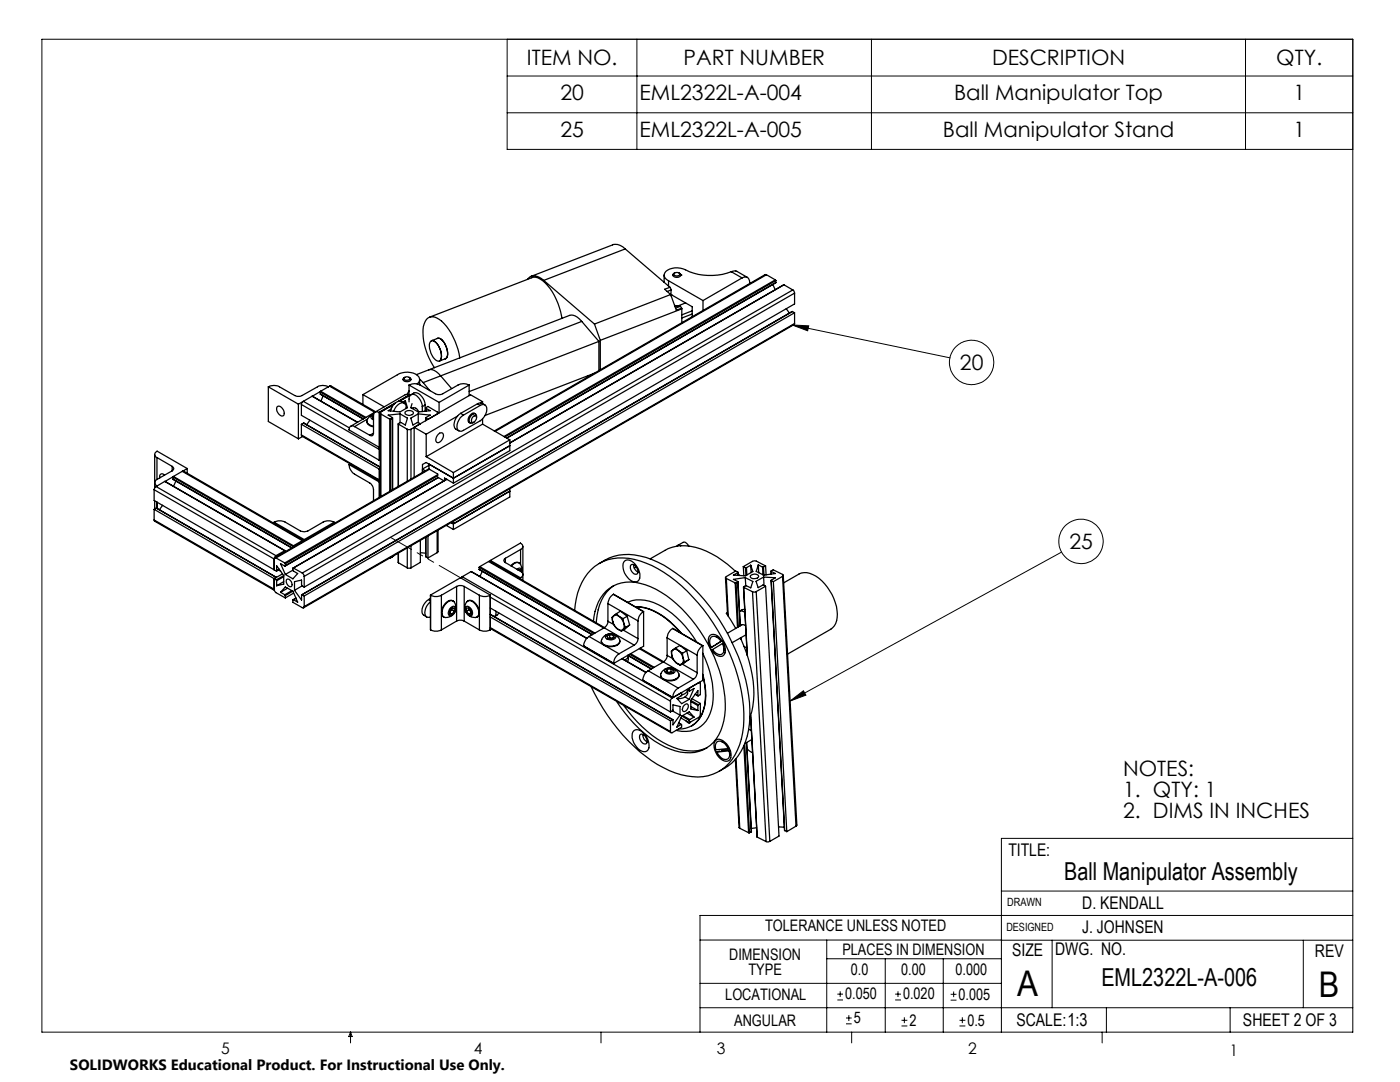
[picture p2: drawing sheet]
<svg xmlns="http://www.w3.org/2000/svg" width="279mm" height="216mm" viewBox="0 0 279 216" stroke-linecap="round" stroke-linejoin="round" font-family="sans-serif">
<g fill="none" stroke="#000" stroke-width=".2">
<path d="M8.4 7.8h261.6v198.2h-261.6zM101.2 7.8v22h168.8M101.2 15.2h168.8M127.1 7.8v22M173.9 7.8v22M248.6 7.8v22M101.2 22.5h168.8M158.1 64.8l3.3 .2-.2 1zM158.1 64.8l31.5 6.6M211.8 110.2l-54.1 29.7M157.7 139.9l2.6-2.1 .5 .9zM199.8 177.8h70.2"/>
<path d="M270 167.3h-70.2v38.7M139.7 187.6h60.2M139.7 196.2h60.1M165 187.6v18.4M165 191.3h34.8M167.1 199.5h1.1M167.1 198.4h1.1M167.7 197.8v1.1M176.7 191.3v14.7M178.6 199.5h1.2M178.6 198.4h1.2M179.2 197.8v1.1"/>
<path d="M188.2 191.3v14.7M189.7 199.6h1.2M189.7 198.4h1.2M190.3 197.8v1.2M199.8 187.6h70.2M210 187.6v13.5M260.1 187.6v13.5M270 182.7h-130.3v23.3M70 206v2.1M70 206l.3 .8h-.7zM119.9 206v2.1M139.7 201.1h130.3"/>
<path d="M168.8 204.3h1.2M168.8 203.1h1.2M169.4 202.6v1.1M170 206v2.1M179.9 204.7h1.2M179.9 203.6h1.2M180.5 203v1.2M191.5 204.7h1.2M191.5 203.6h1.2M192.1 203v1.2M220 206v2.1M220.8 201.1v4.9"/>
<path d="M245.5 201.1v4.9"/>
<circle cx="193.9" cy="72.3" r="4.4"/>
<circle cx="215.7" cy="108" r="4.4"/>
</g>
<path d="M158.1 64.8l3.3 .2-.2 1zM157.7 139.9l2.6-2.1 .5 .9z" fill="#000"/>
<g fill="none" stroke="#000" stroke-width=".25">
<path d="M105.3 55.7a1.75 1.75 0 0 1 2.7-.1l.5 .4M108.5 56l10.1 8.7M124.8 49.7a2.34 2.34 0 0 0-2.5-.8l-16.3 6.2M124.8 49.7l-16.3 6.3M124.8 49.7l8.9 7.6M132.5 54.9v1.4M133.4 56l6.9 4M133.4 56v1.1M133.7 57.3l.2 .6M133.7 57.3l-1.1 .4 1.2 1.1M133.8 58.8l-15.2 5.9M133.8 58.8l1.2 3.1 1-.4"/>
<path d="M133.9 57.9v1.1M133.9 58.8l4.2 2.4v2M133.9 57.9l-.8 .3M134.2 58.9l-.3 .1M134.3 54.9h.1M134.5 54.6a.63 .63 0 0 1 .7-.3 .63 .63 0 0 1 .4 .6 .63 .63 0 0 1-.6 .2 .63 .63 0 0 1-.5-.5zM134.7 54.5a.41 .41 0 0 0-.4 .6l.8 .3a.76 .76 0 0 0 .8-.5M135.5 54.5l.4 .4M135.9 54.9h.1M140.3 60v1.9M145.9 54.2a11.9 11.9 0 0 1-9.6-.5 3.3 3.3 0 0 0-3.7 .8 1.1 1.1 0 0 0 .8 1.5M145.9 54.2l.8-.2 .3 .1 2.2 1.3"/>
<path d="M145.9 54.2l2.2 1.3M148.1 55.5a.98 .98 0 0 1 1.2-.1 .98 .98 0 0 1 .3 1.2M148.1 55.5l-7.8 4.5M153 54.8h-.3l-54.1 31.2M153 54.8l-54.2 31.3M153 54.8l1.7 1M154.2 56.8l.5 1M154.7 55.8l.1 .2M154.7 55.8l-54.1 31.3M154.8 56.4l-53.7 31M154.8 56v.4M154.8 56l-54 31.2"/>
<path d="M156.4 56.8h.1M156.5 56.8l-54.8 31.6M156.5 56.8l1.7 1.1M158.2 57.9l.4 .6M158.2 57.9l-97.9 56.4M158.6 58.5l-97.9 56.5M158.6 58.5v2.1l-97.9 56.6M53.6 77.2a2.5 2.5 0 0 1 2.2 0l3 1.7a1.64 1.64 0 0 0 1.5 0l3.1-1.7a2.26 2.26 0 0 1 2.1 0M53.6 77.2l5.9 3.4M53.6 77.2v6.9l5.9 3.5M62.3 79.1h.1M62.3 79.1l-1.8 1"/>
<path d="M62.3 79.1l9 5.2M62.3 79.1l9.1 5.1M63.9 78.6l8.6 5M63.9 78.2v.4M63.9 78.2l8.9 5.2M64 78.1l-1.7 1M64 78.1l-.1 .1M64 78.1l9 5.2M64.5 79l-.5 1M65.8 77h.2l9 5.2M65.8 77l-1.8 1.1M65.8 77l9 5.3"/>
<path d="M72.4 78.7v2M72.4 78.7l4.3 2.5M80.4 75.7h.1M80.6 75.4h.1M80.6 75.4l.6-.2 .6 .2a.57 .57 0 0 1-.6 .5 .57 .57 0 0 1-.6-.5zM80.8 75.3l-.2 .1M80.9 80l.4 1.4-1.5 .8-2.3-.2 .5-.4M80.9 80l-.5 .3M80.9 80v.7M81.6 78.8l-.4-.1-.3 .1-10.9 6.3M81.6 78.8l-2 1.2M81.6 78.8l-2.1 1.3"/>
<path d="M81.6 75.3a.43 .43 0 0 1 .4 .5 1.02 1.02 0 0 1-1.6-.1l.2-.3M81.6 76.8a2.5 2.5 0 0 1 2.3 0l3 1.8a1.64 1.64 0 0 0 1.5 0l3-1.8a2.33 2.33 0 0 1 2.2 0M81.6 78l-.4 .7M81.6 76.8v2.3M81.6 76.8l6 3.5M81.7 79.1h-.3l-1.6 .9M82 78.8a1.33 1.33 0 0 1 2.2 .3 2.66 2.66 0 0 1 .6 1.7M82 75.7h.1M83.1 74.8l2.4-1a2.37 2.37 0 0 1 2.4 1.2M83.3 76.6a1.09 1.09 0 0 0 .4-1.1 1.09 1.09 0 0 0-.8-.9l-.5-.2a4 4 0 0 0-3.1 .4l-6.9 3.9M83.7 75.7l.8 .6M83.7 75.7v1.1"/>
<path d="M84.5 76.3l1.3 1.7M85.7 63.3l20.4-7.9a2.5 2.5 0 0 1 2.7 1 13.3 13.3 0 0 1 3.3 7.1M85.9 68.1a.76 .76 0 0 1 1.3 .4 3.5 3.5 0 0 1 .7 3.3 .67 .67 0 0 1-.6 .3 .67 .67 0 0 1-.6-.5 4 4 0 0 1-.9-3.2zM87.2 67.5h.4l.5 .2M87.9 75l-3.4 1.3M87.9 75l2.2 2.5M88.1 67.7a3.8 3.8 0 0 1 1.1 3.6l-.4 .3M88.1 67.8a3.9 3.9 0 0 1 1.1 3.5l-.3 .3-1.1 .4a2.98 2.98 0 0 0-.6-3.5l-.3-.3M88.1 67.8l-.5-.3-1.5 .5 .3-.1 .5 .3M91.8 71.4a12.4 12.4 0 0 0-4.2-7.7 1.73 1.73 0 0 0-1.7-.5 1.73 1.73 0 0 0-1.2 1.4 11.1 11.1 0 0 0 1.7 8.4l.3 .4M93.6 76.8v2.2M93.6 76.8l-6 3.5"/>
<path d="M116.1 64.1a2.39 2.39 0 0 0-2.4-1.2l-28 10.9M116.1 64.1l3.4 4M116.1 64.1l-28.2 10.9M117.3 75l.2 .1M118.6 74.5l-21.8 8.4M118.6 64.7l1.2 3.2M119.5 68.1l-25.9 10M119.5 68.1v5.8M119.8 67.9v5.9M134.6 60.9l.4 .2M135 61.1h.7M135 61.1l-.3 .1"/>
<path d="M135.7 61.1l.3 .4M135.7 61.1l-.9 .4M136 61.5l.1 .1M136.1 61.6l-16.3 6.3M136.1 61.6v2.8M136.8 60.4l-1.6 .7M138.1 62.7l-2 .8M138.1 62l-2 .8M156.9 61.6l.7 .9M158.2 62.2l-98 56.5M158.2 62.2l-97.9 56.5M158.2 62.2l.4 .2"/>
<path d="M158.6 64.6l-.1 .2-97.9 56.5M158.6 62.4v2.2M158.6 62.4l-97.9 56.5M158.6 64.6l-97.9 56.4M30.8 97.7l23.9 13.8M30.8 97.7v2.2l23.9 13.8M30.9 90.7v6.7M30.9 99.9v1.7M31.2 97.1l-.4 .6M31.2 97.1l23.9 13.8M31.3 95.7a.67 .67 0 0 0-.4 .6 .67 .67 0 0 0 .4 .6M31.3 91.3a.66 .66 0 0 1-.4-.6 .66 .66 0 0 1 .5-.7l6 3.5"/>
<path d="M31.3 96.9h.1M31.3 91.3l3.1 1.8M31.3 91.3v4.4M31.3 96.9v.1M32.8 94.8a.55 .55 0 0 0-.7-.2 .55 .55 0 0 0-.2 .8M32.9 96.1h.1M32.9 96.1l-1.7 1M32.9 96.1l23.9 13.8M32.9 96.1l24 13.8M34.4 93.1a.46 .46 0 0 1 .3 .4 .46 .46 0 0 1-.3 .4M34.4 93.9l-3.1 1.8M34.4 93.1v.8"/>
<path d="M34.5 95.6l23.7 13.7zM34.5 95.2l24 13.8M34.5 95.2v.4M34.6 95.1l-1.7 1M34.6 95.1l-.1 .1M34.6 95.1l24 13.8M35.1 96l-.5 1M36.4 94.1l.3-.1 23.9 13.8M36.4 94.1l23.9 13.8M36.4 94.1l-1.8 1M37.4 93.5l-.9 .5M37.4 93.5v.9"/>
<path d="M55.3 81.2a.86 .86 0 0 1 1.3 .6l.1 .4a.57 .57 0 0 1-.3 .8 1.45 1.45 0 0 1-1.1-1.8zM59.5 80.6v7M60.1 86.8l.2 .2 15.5 9M60.1 80.7l15.6 9M60.1 80.7v2.2l15.6 8.9M60.1 84.7v2.1M60.1 86.8l15.6 8.9M60.1 84.7l15.6 8.9M60.4 87.1l-.9 .5M60.4 80.2l-.9 .4M60.5 80.1l-.4 .6M60.5 80.1l9.2 5.3"/>
<path d="M60.6 84.4h.1M60.6 84.4l15.3 8.8M60.6 84.4l-.5 .3M61.8 83.9l-.6 .8M69.7 92.7a2.26 2.26 0 0 0 1.1 1.9l3 1.8a1.64 1.64 0 0 1 .7 1.3v2.2M69.7 92.7l6 3.5M69.9 92.6l-.2 .1M70.8 85.1a.67 .67 0 0 0-.8 0 .67 .67 0 0 0-.3 .7l6 3.5M70.8 85.1l3 1.8M73.2 84a1.25 1.25 0 0 0 1.3 1.2M73.3 83.6l-2.5 1.5M74.5 82.7l-.5 .4a.54 .54 0 0 0 .5 .6"/>
<path d="M74.5 86.4a.44 .44 0 0 1-.2 .5 .44 .44 0 0 1-.5 0M74.5 83l-.2 .1 .2 .4M74.5 86.4l-.7 .5M74.6 82.7a1.55 1.55 0 0 0-1.3 1.6l.5 .5 .7 .3M75.6 82.3a.65 .65 0 0 0-.8-.1 .65 .65 0 0 0-.3 .7v3.5M75.6 82.3h.1M75.7 95.7l.2 .3M75.7 82.3v7M75.7 89.7v2.1M75.7 93.6v2.1M75.7 96.2v3.1M75.9 89.1l-.2 .6"/>
<path d="M75.9 82.4v16.7M75.9 89.1l-.2 .2M75.9 96l-.2 .2M75.9 91.7l-.2 .1M75.9 93.5l-.2 .1M76 82.6l1.8 1M76 82.6v16.5M77.8 83.6h.2M77.8 83.6v14.4M78 83.6v14.3M78.2 81.3l-.3-.2-1.9 1.1-.1 .2 .1 .2M78.3 83.4l-.3 .2"/>
<path d="M78.4 83.4v14.3M78.7 80.6l-3 1.7M78.8 80.4l-3.2 1.9M79.5 84.6v12.4M79.5 84.6l1.8 1.1M79.8 82.6l1.5 .8-.4 1.4-.9-.5-.5 .3M79.8 82.6l-2.3 .2 .8 .6M79.8 82.6v1.7M80.7 80.4a1.5 1.5 0 0 0-2.5 .8l-.3 .8M80.9 82.2l.8-.3a.6 .6 0 0 1 .7 .7l-.1 .1a1.01 1.01 0 0 1-1.5-.3zM81.1 81.5a.9 .9 0 0 0-.5-1.1 .9 .9 0 0 0-1.2 .4l-.8 1.3M81.3 85.7h.7"/>
<path d="M81.3 85.7v10.3M81.6 80.2a1.15 1.15 0 0 1 .7-1.5 2.59 2.59 0 0 1 2 2.4M82 85.7v9.9M82.2 80.5l-.2 .9 1.5 .8 2.4-.2-1-.6 .5-.3 1.8 1.1a.22 .22 0 0 1 .2 .2 .22 .22 0 0 1-.2 .2M82.3 81.5l.2-.1a1 1 0 0 1 1.1 .8M82.7 85.3v9.9M82.7 85.3l2.4 1.3M83.5 82.6l-1.5 .8 .4 1.4 .9-.5 .6 .3-1.9 1.1M83.5 82.6l2.4 .2-.9 .6M83.5 82.6v1.7M84.3 81.1v1M84.3 94.3v-1.6l.8-.4 5.4 3.1"/>
<path d="M84.8 80.8l-.5 .3M84.8 80.8v1.3M84.9 81.4v.7M84.9 83.4v.6M85 83.4l.4 .3M85.1 86.6v4.5M85.1 91.1l5.4 3.2M85.6 93.5l-30.8 17.8M85.6 92.9l-1.3 .7 .6 .3M85.7 93.6l-30.6 17.7M87.3 95.2l1.3 .8M87.3 94.9v-.3l-1.7-1v-1l4.9 2.8"/>
<path d="M87.3 94.9l-30.4 17.6M87.3 94.7l-30.5 17.6M87.4 82.4v.1M87.5 95.3l-30.6 17.6M87.5 86.6a.64 .64 0 0 1 .9-.1 1.43 1.43 0 0 1-1 1.8 .85 .85 0 0 1-.1-1.4zM87.5 95.3l-30.6 17.7M87.6 80.3v2.1M88.7 95.9v-.5l1.8 1M90.5 94.3v2.1M91.3 83l-6.2 3.6M91.9 82.5a2.54 2.54 0 0 0-1.1 2.9l.8 .6M91.9 82.5l.6 .3"/>
<path d="M94.4 83.1l.4-.2a.78 .78 0 0 1 .2 .9 .78 .78 0 0 1-.8 .5l-.1-.7zM94.9 82.6a.66 .66 0 0 0-1.1 .3 .92 .92 0 0 0 0 1.5M95.1 83.3v-.3a.45 .45 0 0 0-.7-.4l-.2 .2a1.09 1.09 0 0 0-.3 1.6l.7-.2M95.3 80.6a1.16 1.16 0 0 1 1.5 .2M95.3 80.6l.5 .3M95.3 80.6l-3.4 1.9M95.8 80.9a.79 .79 0 0 1 1-.1 .79 .79 0 0 1 .4 .9l-.4 1.3-.6 .7-3.7 2.2a.79 .79 0 0 1-.9 .1 .79 .79 0 0 1-.4-.9l.2-.9a2.47 2.47 0 0 1 1.1-1.4M95.8 80.9l-3.3 1.9M96.3 84.6l-11.2 6.5M96.3 84.6l5.4 3.2M96.3 80.2l-.4 .2M96.3 80.2v.3"/>
<path d="M96.3 83.6v1M96.3 80.2l-2.4-1.4-11.2 6.5M101.7 98l-11.2 6.5-.4-.2M101.7 88.9l-11.2 6.5M101.7 87.8l-11.2 6.5M101.7 87.8v2.1l-11.2 6.5M101.7 97.5v1.7l-11.2 6.5M30.8 103.8l.1 .2 23.9 13.8M30.8 101.6v2.2M30.8 103.8l23.9 13.8M30.8 101.6l23.9 13.9M31.2 101.4l24 13.8"/>
<path d="M31.2 101.4l23.9 13.8-.4 .3M31.2 101.4l-.4 .2M31.3 100.2v1.2M31.4 100.2v1.3M32.5 100.8l-.7 .9M54.7 104.2a2.23 2.23 0 0 1 2.2 0l3 1.7a1.72 1.72 0 0 0 1.6 0l3-1.7a2.4 2.4 0 0 1 2.2 0M54.7 117.6l.4 .7 1.8 1M54.7 113.7l.5 .2M54.7 104.2l6 3.5M54.7 104.2v.3M54.7 111.5v2.2M54.7 115.5v2.1"/>
<path d="M54.7 115.5l.4 .2M55.1 110.9l-.4 .6M55.1 111.3a.21 .21 0 0 0-.3 0 .21 .21 0 0 0-.1 .2M55.1 111.3l1.7 1M55.1 115.7l.1 .2M55.2 113.9l.5-.3-.5 .3M55.2 113.9v-1l1.4 1.9M55.2 115.9v1M55.6 113.7l.4 .3M56 118.2l.9-1.1 1.6 .9 .9 2.2-.8-.5M56 118.2l.8 .5M56.4 114.5l-1.7 1"/>
<path d="M56.6 114.8v1.8l-1.4 .3M56.6 116.1l-1.4 .8M56.6 115.1l-1.4 .8M56.6 114.9l-1.5 .8M56.8 109.9h.1M56.8 118.7l.1 .2M56.8 112.3l.1 .2M56.8 109.9l-1.7 1M56.9 112.9l-.1 .1-.8-.5 .9 2.1M56.9 109.9v.2M56.9 112.5v.4M56.9 118.9v.4"/>
<path d="M57.1 115.7l.2-.1a.99 .99 0 0 1 .8 1.5 1.03 1.03 0 0 1-1-1.4zM57.4 117.4l-1.4 .8M58.2 117.9l-1.4 .8M58.4 118l-1.5 .9M58.5 113.8l.9 .6-.9 1.1-1.6-.9M58.5 109v.2M58.5 113.8l-1.6 .8M58.5 113.3l30.6-17.7-30.5 17.7M58.6 108.9l-.1 .1M58.6 119.7l-.1 .5 1.8 1a.24 .24 0 0 0 .3 .1 .24 .24 0 0 0 .1-.3M58.6 113.3l-.1 .5M58.6 113.3l1.7 1"/>
<path d="M58.6 118.4l-1.7 .9M58.8 117.8l1.4 1.9v-1h.1M59.1 119.3l-.6 .4M59.1 119.4l-.5 .3M60.3 116.9l-.1-1.2-1.4 .4v1.7M60.3 116.9l.4 .3M60.3 118.7l.4 .2M60.3 116.9l-1.5 .9M60.3 107.9h.4M60.3 114.3l.4 .7M60.3 107.9l-1.7 1M60.7 107.7v.2"/>
<path d="M60.7 115v2.2M60.7 118.9v2.1M66.7 104.2l-6 3.5M66.7 104.2v.3M77.9 111.3h.1M78 111.3h.1M78.3 111.1h.1M78.3 111.1l-.3 .2M78.4 111h.1M78.4 111l-.1 .1M79.5 110.4v1.9M79.5 112.3l1.8 1"/>
<path d="M79.5 110.3v2M81.3 113.3h.7M81.3 109.4v3.9M82 108.9v4.4M83.9 107.8v4.4l-1.9 1.1M83.9 110.3l1 .1M84.9 111l.1 .1M84.9 107.2l.1 3.9M85 111.1l.4 .2M85.4 107v4.3M85.5 119.6a2.5 2.5 0 0 0-1.1 3l.8 .5M85.5 119.6l.4 .2"/>
<path d="M85.9 118.7a2.23 2.23 0 0 0 2.2 .1M85.9 119.4l-.4 .2M85.9 118.7l6-3.4 6 3.4M85.9 118.7v7M87.2 110.3l-1.8 1M87.2 105.9v4.4M87.4 105.8v4.3l-.2 .2M88.1 118.8v6.9M89.1 104.8l1.4 .9M90.5 119.9a1.27 1.27 0 0 0-1.7 .6 2.02 2.02 0 0 0-.3 2.6h.1M90.5 104v1.7M91.1 117a1.72 1.72 0 0 1 1.5 0"/>
<path d="M91.1 117l-3 1.8M91.1 117v6.9M92.3 115.1l-.3 .3M92.3 115.1l41.9 24.2M92.6 117l3.1 1.8M92.6 117v6.9M93.3 119.9a1.24 1.24 0 0 1 1.7 .6 2.02 2.02 0 0 1 .3 2.6h-.1M94 114.1h.1M94 114.1l23.1 13.3M94 114.1l-1.7 1M95.6 113.6l.1 .1M95.6 113.6l22.6 13"/>
<path d="M95.6 113.2v.4M95.6 113.2l22.9 13.2M95.7 118.8v6.9M95.7 113.1l-.1 .1M95.7 113.1l23 13.2M96.2 114l-.4 1M97.5 112h.3l22.8 13.2M97.5 112l-1.8 1.1M97.5 112l23 13.3M97.9 118.7a2.23 2.23 0 0 1-2.2 .1M97.9 111.8v.3M97.9 118.7l-.1 7"/>
<path d="M97.9 111.8l6 3.5M97.9 119.2l35.9 20.7M100.9 111.4a.44 .44 0 0 0-.4 .4 .44 .44 0 0 0 .4 .5M100.9 112.3l3 1.7M100.9 111.4v.9M102.1 113a1.09 1.09 0 0 1 1.2-.7 1.09 1.09 0 0 1 .9 1.2l-.1 .7-.1-.7a.53 .53 0 0 0-.8 .1M103.4 113.7h.1M103.4 113.7h.5v.3M103.6 112.3a1.28 1.28 0 0 0-1.6 .6M103.9 109.6a.66 .66 0 0 0 .5-.6 .66 .66 0 0 0-.5-.6l-6 3.4M103.9 114a.64 .64 0 0 1 .5 .6 .64 .64 0 0 1-.5 .7M103.9 109.6v3"/>
<path d="M103.9 115.3v.3M103.9 109.6l-3 1.8M104.4 109v6.8M119.6 112.4a10.6 10.6 0 0 1 10.5-.7 29.1 29.1 0 0 1 12.5 10.6 35.3 35.3 0 0 1 7 20.7 12.1 12.1 0 0 1-4.4 9.9l-1.7 1M122.4 118.6a2.25 2.25 0 0 0-1.1 1.8M122.4 118.6l6 3.4M122.4 118.6l6 3.5M122.5 116.8a9.1 9.1 0 0 0-3.5 7.5M124.7 111.9a1.64 1.64 0 0 1 2.1 .7 2.6 2.6 0 0 1 .5 3.4 1.61 1.61 0 0 1-2.1-.8 3.1 3.1 0 0 1-.7-3.1zM126 112.7a1.28 1.28 0 0 1 1.2 1.8 1.21 1.21 0 0 1-1.4-1.6zM126.4 112.7l.4 1 .5 .5M127 113.1l-.4 .2"/>
<path d="M135.1 109a12.3 12.3 0 0 0-5.3 2.5M135.3 108.8l1-.6a1.1 1.1 0 0 1 1.2 .8M135.9 108.9l-.8 .1M135.9 108.9a14 14 0 0 1 9.3 3.7l1.6 1.4M135.9 108.9a.47 .47 0 0 0-.8 .1M144.8 115.3l.4 7.4M145 115.4l1.7 .9M145 115.4l.3 7.6M146.7 116.3h.2M146.7 116.3l.5 8.9M146.9 116.3l.5 8.8M147.2 116.1l.5 8.8"/>
<path d="M147.2 116.1l-.3 .2M147.2 114.3l-.4-.4-1.8 1.1a.19 .19 0 0 0-.2 .2 .19 .19 0 0 0 .2 .2M147.2 114.3v.5M147.3 116.1l.4 8.7M147.3 114.2v.6M147.3 114.5l.3 .3M148.3 113.1l.5 .2M148.3 113.1l.1 1.8M148.4 117.2l.8 13.6M148.7 115.3l1.5 .7-.4 1.3-.9-.4-.5 .3 1.8 .9M148.7 115.3l-2.3 .3 .8 .4v.1M148.7 115.3l.1 1.6"/>
<path d="M148.8 113.3h.2M148.8 113.3l.1 1.6M149 113.3v1.5M149.8 114.9l.2-.2a1 1 0 0 1 1.4 .3 1.03 1.03 0 0 1-1.7 0zM149.8 112.8l.4 1.3-1.5 .8-2.3-.1 .8-.5M149.8 112.8l-.8 .5M149.8 112.8l.1 1.5M150.2 118.1l2.7 49.8M150.9 118l-.7 .1M150.9 118l2.7 49.9M151.3 112.7l.9 .5M151.3 112.7l-.4 1.3 1.5 .8 2.4-.4-.9-.4"/>
<path d="M151.3 112.7l.1 1.6M152.2 113.2l.1 1.5M152.4 113.1l-.2 .1M152.4 113.1l.1 1.7M152.4 115.1l-1.5 .9 .4 1.3 .9-.6 .6 .3M152.4 115.1l2.4 .2-.9 .6M152.4 115.1l.1 1.7M152.8 112.9l-2.2-1-2.3 1.2M152.8 117l-1.9 1M152.8 112.9l-.4 .2M152.8 117l2.7 49.8-1.9 1.1M152.8 112.9l.1 1.8"/>
<path d="M153.9 115.8l2.7 49.9M153.9 114v.6M153.9 114l.4-.3 1.9 1 .1 .2-.1 .1M153.9 115.9l.4 .2M153.9 115.9l2.7 49.8M153.9 114l.1 .6M154.3 116.1l2.7 49.8M156.2 115l-1.9 1.1M156.2 115l2.7 49.9M156.3 114.8l2.7 49.8-.1 .3M156.4 116.3l3.1-1.8a4.2 4.2 0 0 1 4.5 1.4 9.3 9.3 0 0 1 3 7.9 2.66 2.66 0 0 1-1.2 1.8l-8.6 4.9M85.9 120.1a2.53 2.53 0 0 0-1 2.8 .78 .78 0 0 0 1 .2"/>
<path d="M85.9 125.7h.1M85.9 125.7a2.47 2.47 0 0 0 2.2 0M89.2 120.3a1 1 0 0 1 1.2-.4 1 1 0 0 1 .6 1.1 1.91 1.91 0 0 1-2.4 2.1 1.59 1.59 0 0 1 0-2.1zM89.7 122.3l.5 .3M90 121.2a.54 .54 0 0 1 .5-.2 .54 .54 0 0 1 .4 .4v.2a1.31 1.31 0 0 1-1.2 1.3 1.11 1.11 0 0 1 .3-1.7zM90.1 121.4v.3M90.1 121.7l-.4 .5M90.1 121.7l.6 .3M90.7 122v-.6l-.5-.1-.5 .6v.6l.5 .1M90.7 122l-.5 .6M91.1 123.9a1.72 1.72 0 0 1 1.5 0M91.1 123.9l-3 1.8"/>
<path d="M92.6 123.9l3.1 1.8M92.9 121.1a1.02 1.02 0 0 1 1.4 1.1l-.1 .5a.89 .89 0 0 1-1.3-.7l-.1-.4zM93.1 122v-.6l.5-.1 .4 .6v.6l-.4 .1M93.1 122l.5 .6M93.1 120.1a1.14 1.14 0 0 1 1.8 .5l.3 .4a1.59 1.59 0 0 1 0 2.1 1.93 1.93 0 0 1-2.1-.8 1.93 1.93 0 0 1 0-2.2zM93.6 121.7l.4 .5M93.6 121.4v.3M93.6 121.7l-.5 .3M94 122.3l-.4 .3M95.7 125.7a2.47 2.47 0 0 0 2.1 0M97.9 122.6l36.4 21M97.9 125.4l36 20.8"/>
<path d="M97.9 125.7h-.1M97.9 121.3l35.9 20.8M97.9 123.1l35.9 20.7M97.9 122.6l36.3 21M97.9 125.2l35.9 20.8M99 122a1.02 1.02 0 0 1-.3 1 1.05 1.05 0 0 0 .8-.7M114.7 121.8a11.3 11.3 0 0 1 4.8-9.3 10.3 10.3 0 0 1 9.4-.1 31.2 31.2 0 0 1 14.3 13.4 33.9 33.9 0 0 1 5.2 19.2 10.9 10.9 0 0 1-5.2 9.1 10.3 10.3 0 0 1-8.4 .1 29.4 29.4 0 0 1-13.6-11.5l-1.7-2.9-1.5-2.8M116.5 128.9l5.9 3.4M116.5 128.9l5.9 3.5M117.5 127a2.48 2.48 0 0 0-1 1.9M117.5 127l6 3.5M118.4 124a8.1 8.1 0 0 1 4.8-7.4 9.5 9.5 0 0 1 7.7 1 28.9 28.9 0 0 1 12.7 16.2 18.1 18.1 0 0 1 .3 12 6.9 6.9 0 0 1-8.1 4.3 18.9 18.9 0 0 1-10.2-6.8l-2.6-3.4"/>
<path d="M120 127.9a1.23 1.23 0 0 0 1.4 1.1h.9a1.28 1.28 0 0 0 1.4-1.1M120.4 127.1a1.94 1.94 0 0 1 3.3 .8 2.2 2.2 0 0 1-3.2 .7 .94 .94 0 0 1-.1-1.5zM120.6 125.3l6 3.4M120.6 125.3l-3.1 1.7M121 126.7a1.35 1.35 0 0 1 1.9 .3 1.21 1.21 0 0 1-2.1 .1zM121.3 124a1.64 1.64 0 0 1-.7 1.3M121.3 120.4l6 3.5M121.3 120.4v3.6M121.3 124l1.2 .6M121.7 126.6l.7 .2M121.7 126.6l-.6 .3 .2 .5 .7 .1 .6-.3-.2-.4M121.7 127.2l-.3 .2"/>
<path d="M121.7 127.2l.6 .2M121.7 126.6v.6M122.3 124.1l.5 1 .4 .4M122.3 124.1l.4 .8 .5 .6M122.4 126.8v.5M122.4 132.3v.1M122.5 122.9a.84 .84 0 0 1 1.1 .1M122.5 122.9a1.18 1.18 0 0 0-.2 1.2M122.5 122.9l-.4 .3 .2 .9M123 122.4l.6 .6M123 122.4l.8-.4 1.4 1M123 122.4l-.5 .5"/>
<path d="M123.2 125.5a.84 .84 0 0 0 1.1 .1M123.2 125.5l.8 .4M123.5 130.5a2.38 2.38 0 0 0-1.1 1.8M123.6 123l.6 .8 .3 .6M123.6 123l.8 .4M124.1 131.4l4.8 2.8M124.3 125.6l-.3 .3M124.4 123.4l.1 1M124.4 125.7l2.9 1.7M124.5 124.4a1.18 1.18 0 0 1-.2 1.2M124.5 124.4l.3 .8M124.7 131.7a1.17 1.17 0 0 0 .7-.9v.7l-.2 .5"/>
<path d="M124.8 125.2l-.5 .4M125.2 123l-.8 .4M125.2 123l.5 1.7M125.3 120.2a7.3 7.3 0 0 1 7 .9 21 21 0 0 1 6.8 7M125.3 130.8l4.7 2.7M125.3 130.7l4.7 2.8M125.7 124.7l-.9 .5M125.7 124.7l-1.7 1.2M125.7 130.6l4.7 2.6M125.8 130.4l4.7 2.7M126.6 128.7l-3.1 1.8M126.8 121.1a10.9 10.9 0 0 1 8 3.9l1.2 1.4"/>
<path d="M126.9 121.1a11.1 11.1 0 0 1 7.8 4l1.1 1.2M127.3 127.4a1.64 1.64 0 0 1-.7 1.3M127.3 123.9v3.5M127.6 129.4l4.7 2.8M127.7 129.3l4.7 2.7M128.3 135.7l6 3.5M128.3 135.7h.1M128.4 122.1a2.25 2.25 0 0 0-1.1 1.8M128.4 122v6.9l-6 3.5M128.4 122v.1M129.4 133.8a2.25 2.25 0 0 0-1.1 1.9M129.4 133.8l6 3.5"/>
<path d="M131.8 134.7v.1a1.53 1.53 0 0 0 1.8 1.1 1.69 1.69 0 0 0 1.9-1.1v-.1M132.2 134a1.95 1.95 0 0 1 3.3 .7 2.22 2.22 0 0 1-3.2 .7 .84 .84 0 0 1-.1-1.4zM132.4 132.1l6 3.4M132.4 132.1l-3 1.7M132.8 133.6a1.38 1.38 0 0 1 1.9 .2v.2a1.22 1.22 0 0 1-2.1-.2zM133.1 130.8a1.64 1.64 0 0 1-.7 1.3M133.1 127.3l6 3.4M133.1 127.3v3.5M133.1 130.8l1.2 .6M133.2 133.6v.5M133.8 139.9v2.2M133.9 133.5v.6"/>
<path d="M133.9 133.5l.5 .3-.2 .4-.8 .1-.5-.3 .3-.4M133.9 133.5l-.7 .1M133.9 134.1l.2 .1M133.9 134.1l-.7 .1M134.1 130.8l.3 .8 .6 .7M134.1 130.8l.3 .9 .6 .6M134.2 139.3l-.4 .3v.3M134.2 139.3l1.8-1v.5l-.9 .5 .9 1.1 1.5-.8M134.2 125.4a2.38 2.38 0 0 0-1.1 1.9M134.2 125.4l6 3.5M134.2 125.4l6.1 3.4M134.3 129.6a1.06 1.06 0 0 1 1.1 .3"/>
<path d="M134.3 129.6a1.24 1.24 0 0 0-.2 1.2M134.3 129.6l-.3 .3 .1 .9M134.9 129.3l.5 .6M134.9 129.3l.8-.5 1.4 1.1M134.9 129.3l-.6 .3M135 132.3a.87 .87 0 0 0 1.1 .2M135 132.3l.7 .5M135.4 137.3a2.24 2.24 0 0 0-1.1 1.9M135.4 129.9l.6 .6 .3 .8M135.4 129.9l.8 .5M136 138.2v.1M136 138.7l.3-.1a1.22 1.22 0 0 0 .9-.9 1.63 1.63 0 0 1-2.1 1.7"/>
<path d="M136.1 132.5l-.4 .3M136.1 132.5l3 1.7M136.2 130.4l.1 .9M136.3 131.3a1.09 1.09 0 0 1-.2 1.2M136.3 131.3l.3 .8M136.6 132.1l-.5 .4M136.7 139.1l.8 .5M137.1 129.9l-.9 .5M137.1 129.9l.4 1.7M137.1 137.6l.5 .3M137.1 137.5l.4 .3M137.5 131.6l-.9 .5"/>
<path d="M137.5 131.6l-1.8 1.2M137.5 137.4h.1M137.5 137.8l.2 .1 .8-.5-1 2.2M137.5 137.4l1.9-1.2a.21 .21 0 0 1 .3 0 .21 .21 0 0 1 .1 .3v2.1l-.5 .2M137.5 137.4v.4M137.9 139.7v1.8l1.4 .3M137.9 140l1.4 .8M137.9 139.8l1.4 .8M138.1 139.4l1.7 1M138.4 135.5l-3 1.8M138.7 138.5l.6 .4M138.7 138.5l.6 .3"/>
<path d="M139.1 134.2a1.64 1.64 0 0 1-.7 1.3M139.1 130.7v3.5M139.3 138.8v-1l-1.4 1.9M139.6 136.1l.1 .1M140.2 128.9a2.38 2.38 0 0 0-1.1 1.8M140.3 130.4a18.8 18.8 0 0 1 1.9 10.2 5.8 5.8 0 0 1-4.4 5.3 6.4 6.4 0 0 1-2.9-.2M140.3 134.8a11.5 11.5 0 0 1-.6 8.4 4.7 4.7 0 0 1-4.3 2.3M140.3 134.5a11.3 11.3 0 0 1-.5 8.6 4.6 4.6 0 0 1-1.7 1.7M140.3 128.8v6.9l-6 3.5M140.3 128.8l-.1 .1M141.7 126.8a1.59 1.59 0 0 1 2.1 .7 2.55 2.55 0 0 1 .6 3.3 1.64 1.64 0 0 1-2.1-.7 2.72 2.72 0 0 1-.6-3.3zM142.2 129.6l2-1.2a1.49 1.49 0 0 1-.3 2.2 1.74 1.74 0 0 1-1.7-1z"/>
<path d="M142.5 128.9l-.5 .3M142.9 127l.4 .2M143.9 128a1.9 1.9 0 0 0-1.7-1 1.5 1.5 0 0 0-.2 2.2M143.9 128l-1.9 1.2M144 127.9l-1.2 .8M144 127.9l-.1 .1M144.3 128.3l-.1 .1M144.5 129.4v.4M145.2 122.2l-.2 .2 1.8 3M147.8 127.3a25.5 25.5 0 0 1 2.4 13.6l-.6 2.3M147.8 127.2v.3M147.9 127.2v.4"/>
<path d="M148.5 129l.5 .3M148.6 121.6l-.5 .1-.5 .3 .5-.1 .6 .3M148.8 124.9l-.2-.2h-.5l-2.9 1.7M148.9 126.6l-2.8 1.6M124.5 140.8a22.7 22.7 0 0 0 10.9 8.7 7.9 7.9 0 0 0 5.8-.3M126.5 145.8a1.64 1.64 0 0 1 2.1 .7 2.72 2.72 0 0 1 .6 3.3 1.61 1.61 0 0 1-2.1-.7 2.55 2.55 0 0 1-.6-3.3zM127.8 146.5a1.28 1.28 0 0 1 1.2 1.8 1.21 1.21 0 0 1-1.3-1.6zM128.3 146.5v.4a1.44 1.44 0 0 0 .9 1.1M133.8 142.1l.5-.4v-1l1.4 .3v1.7M133.8 143.8v2.2M134.2 143.6l-.4 .2M134.2 141.9l1.5 .8"/>
<path d="M135.4 144.3l.6 .3M135.4 144.3l.5 .3M135.7 142.7l-1.4 1.9v-1h-.1M135.9 143.3l1.6 .9M135.9 144.6l.1 .5-1.9 1.1h-.3v-.2M136.1 142.9l1.4 .9M136.2 142.8l1.5 .8M136.6 140.7l.6-.2a.99 .99 0 0 1-.9 1.5 .83 .83 0 0 1 .3-1.3zM136.9 143.9l.6 .4 .3-.2M137.1 142.3l1.4 .8M137.5 143.8v.4M137.7 143.6l-.2 .2"/>
<path d="M137.9 141l1.4 .8M138.1 144.8l-.1 .1M138.5 143.1l-.8 .5M138.5 143.1l-1-1.1-1.5 .9-.9 2.2 .8-.5M139.3 140.8v1M139.3 140.6v.2M139.8 140.4v2.2l-.2 .4-2.1 1.2M139.8 140.4l-.5 .2M142.9 147.7a1.67 1.67 0 0 1 2.1 .7 2.67 2.67 0 0 1 .5 3.3 2.14 2.14 0 0 1-2.7-1.6 2.07 2.07 0 0 1 .1-2.4zM143.1 148.1a1.46 1.46 0 0 1 2 .8l.2 .5-2.4 .2a1.54 1.54 0 0 1 .2-1.5zM143.7 149.9l-.6 .2M144 148l.4 .1"/>
<path d="M145.4 149.2l-.1 .2M145.5 149.8a1.3 1.3 0 0 1-.4 1.7 1.99 1.99 0 0 1-2-1.4M145.5 149.6l-1.5 .2M145.5 149.8l-2.4 .3M145.6 149.6l-.1 .2M145.7 150.4l-.1 .3M146.8 151.5l.7 13.6 .1 .2M146.9 151.4l.7 13.9M148.4 148.8l1 17.4M148.6 148.4l1 17.8M149 148.2l.9 17.8M149.1 149.3l.5 .6 .6 .3"/>
<path d="M149.4 145.6l.5 .2M149.7 143.1h.1M149.8 142.8l1.3 24.2M150 147.6l-1.4 .8M147.6 165.3l1.8 .9M149.4 166.2h.2M149.9 166l-.3 .2M150 165.9l-.1 .1M151 165.2l-1.1 .1M151.1 167h.1M151.1 167l1.8 .9M153.6 167.9h-.7"/>
<path d="M155.4 165l1.1 .1M156.6 165.7l.4 .2M158.9 164.9l-1.9 1"/>
</g>
<path d="M91.9 115.3l-14-8.1" fill="none" stroke="#000" stroke-width=".2" stroke-dasharray="6.3 1.3 1.3 1.3 1.3 1.3" stroke-dashoffset="1.5"/>
<g font-size="7.1">
<text x="203" y="198.7">A</text>
<text x="263.2" y="198.9">B</text>
</g>
<g font-size="4.9">
<text x="212.4" y="175.7">Ball Manipulator Assembly</text>
<text x="219.8" y="196.7">EML2322L-A-006</text>
</g>
<g font-size="4.2">
<text x="105.1" y="13">ITEM NO.</text>
<text x="136.4" y="13">PART NUMBER</text>
<text x="198" y="13">DESCRIPTION</text>
<text x="254.7" y="13">QTY.</text>
<text x="111.8" y="19.9">20</text>
<text x="127.6" y="19.9">EML2322L-A-004</text>
<text x="190.4" y="19.9">Ball Manipulator Top</text>
<text x="258.1" y="19.9">1</text>
<text x="111.8" y="27.3">25</text>
<text x="127.6" y="27.3">EML2322L-A-005</text>
<text x="188.2" y="27.3">Ball Manipulator Stand</text>
<text x="258.1" y="27.3">1</text>
<text x="191.6" y="73.8">20</text>
<text x="213.4" y="109.5">25</text>
<text x="224.2" y="154.8">NOTES:</text>
<text x="224.2" y="158.9">1. QTY: 1</text>
<text x="224.2" y="163.1">2. DIMS IN INCHES</text>
</g>
<g font-size="3.5">
<text x="201.2" y="170.7">TITLE:</text>
<text x="216" y="181.4">D. KENDALL</text>
<text x="202" y="190.7">SIZE</text>
<text x="210.6" y="190.6">DWG. NO.</text>
<text x="216" y="186.2">J. JOHNSEN</text>
<text x="262.4" y="190.9">REV</text>
<text x="202.9" y="204.6">SCALE:1:3</text>
<text x="248.1" y="204.6">SHEET 2 OF 3</text>
</g>
<g font-size="3.2">
<text x="152.7" y="185.7">TOLERANCE UNLESS NOTED</text>
<text x="145.5" y="191.5">DIMENSION</text>
<text x="168.1" y="190.5">PLACES IN DIMENSION</text>
<text x="149.4" y="194.6">TYPE</text>
<text x="169.8" y="194.6">0.0</text>
<text x="179.8" y="194.6">0.00</text>
<text x="190.7" y="194.6">0.000</text>
<text x="144.7" y="199.6">LOCATIONAL</text>
<text x="168.7" y="199.4">0.050</text>
<text x="180.2" y="199.4">0.020</text>
<text x="191.3" y="199.5">0.005</text>
<text x="146.5" y="204.6">ANGULAR</text>
<text x="170.4" y="204.2">5</text>
<text x="181.5" y="204.6">2</text>
<text x="193.1" y="204.6">0.5</text>
<text x="44.2" y="210.4">5</text>
<text x="94.6" y="210.3">4</text>
<text x="143.1" y="210.4">3</text>
<text x="193.2" y="210.3">2</text>
<text x="245.4" y="210.6">1</text>
</g>
<text font-size="3" x="14" y="213.5">SOLIDWORKS Educational Product. For Instructional Use Only.</text>
<g font-size="2.3">
<text x="200.8" y="185.7">DESIGNED</text>
<text x="201" y="180.9">DRAWN</text>
</g>
</svg>
